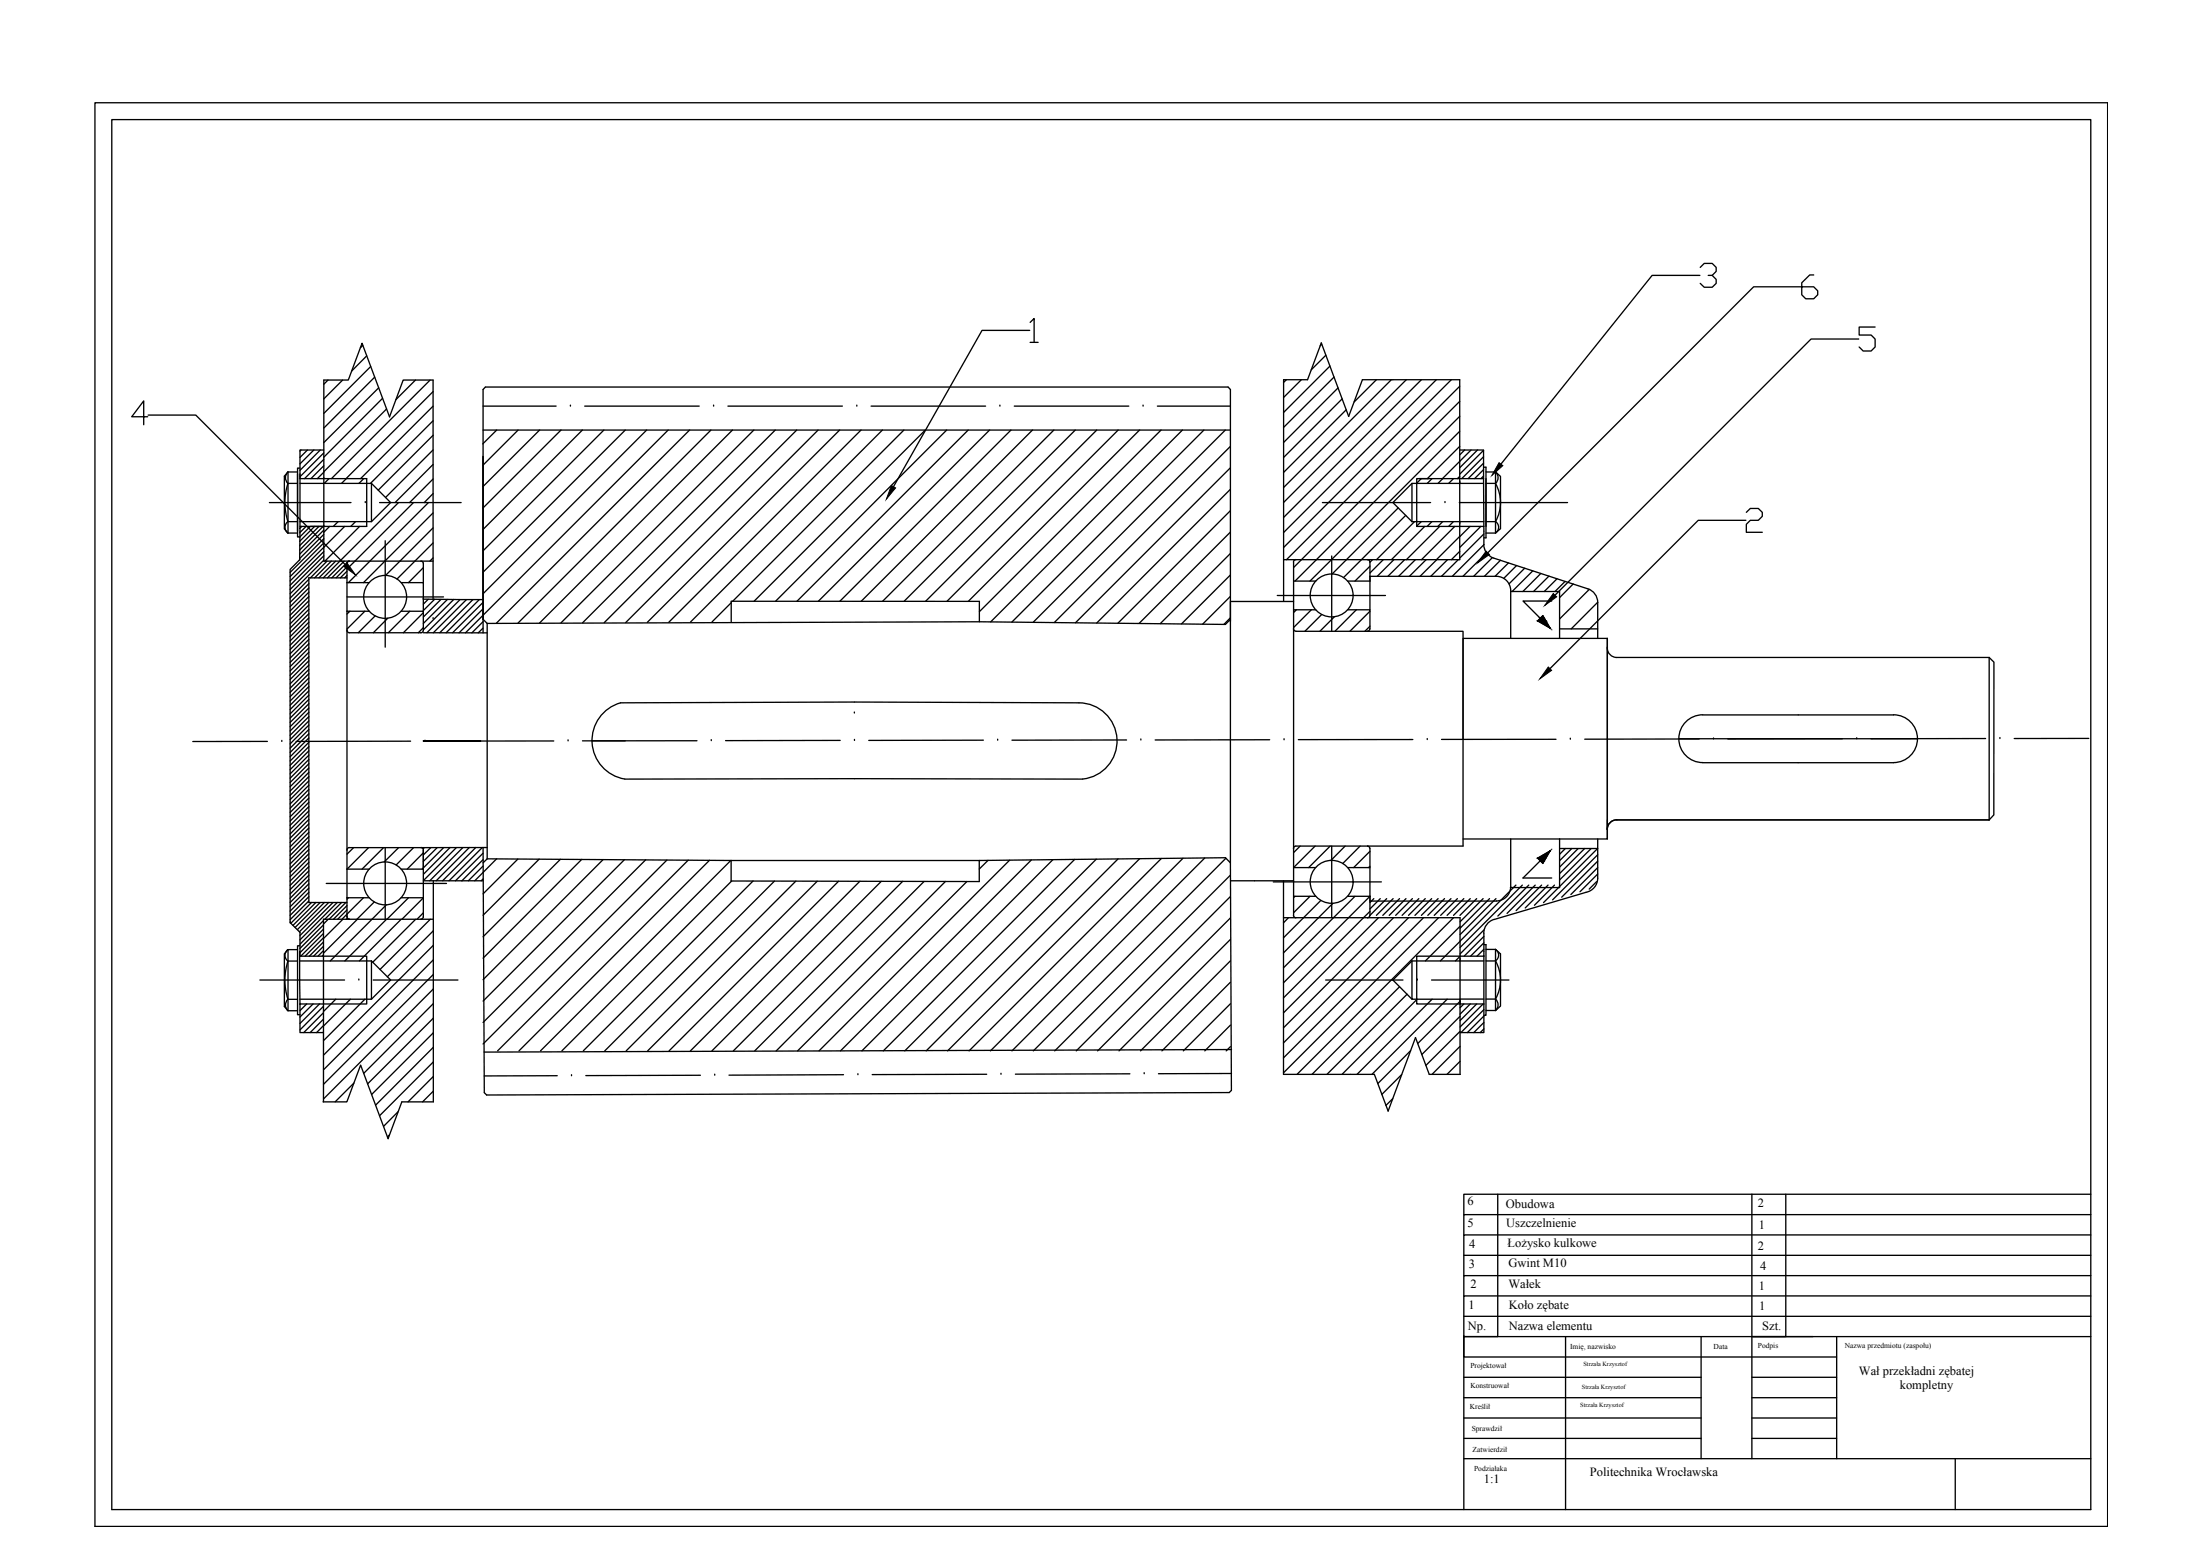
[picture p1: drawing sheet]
<svg xmlns="http://www.w3.org/2000/svg" width="420mm" height="297mm" viewBox="0 0 420 297" stroke-linecap="round" stroke-linejoin="round" font-family="sans-serif">
<!-- layer: 0 -->
<g fill="none" stroke="#000" stroke-width=".25">
<path d="M18.1 19.6h384.4v271.8h-384.4zM21.4 22.8h377.9v265.4h-377.9zM28.2 79.6h-3l2.2-3.1v4.6M28.3 79.2h9.1l28.6 28.6M62.6 72.6l-.8 .8M65.4 72.6l-3.6 3.6M69.3 65.9l-.5 .5M70 67.9l-2.8 2.9M70.8 70l-9 8.9M71.6 72l-9.8 9.7M72.3 74l-10.5 10.5M73.1 76l-11.3 11.3"/>
<path d="M73.8 78.1l-12 12M79.3 72.6l-3.7 3.7M82.1 72.6l-18.8 18.8M82.7 74.8l-16.6 16.6M82.7 77.5l-13.8 13.9M196.7 63.1h-9.1l-17 29.8M196.7 61.5l.8-.7v4.6M196.7 65.4h1.6M245.7 72.5l-.6 .5M248.5 72.5l-3.4 3.4M252.4 65.7l-.3 .3M253.2 67.8l-2.8 2.8"/>
<path d="M254 69.9l-8.9 8.9M254.8 72l-9.7 9.6M255.5 74.1l-10.4 10.4M256.3 76.2l-11.2 11.1M257.1 78.2l-12 12M262.9 72.5l-4.3 4.2M265.7 72.5l-20.6 20.6M268.6 72.5l-23.5 23.4M271.5 72.5l-26.4 26.3M274.3 72.5l-29.2 29.2M277.2 72.5l-32.1 32M278.8 76.6l-31.7 31.7"/>
<path d="M278.8 79.5l-31.5 31.4M278.8 72.5h-18.6l-2.6 7-5.3-14-2.6 7h-4.6v42.3M278.8 73.7l-33.1 33.1M55 99.6a1.39 1.39 0 0 0 0 2.2M55 90.1a1.51 1.51 0 0 0 0 2.2M55 92.3a11.7 11.7 0 0 0 0 7.3h1.8M55 90.1l-.7 .8v10.1l.7 .8M55 90.1v11.7M55 90.1h1.8M55 92.3h1.8M56.8 90.5v10.9M57.3 92.3h13.6v7.3h-13.6"/>
<path d="M57.3 89.4h-.5v13.1h.5M57.3 90.5v10.9M57.5 85.9l-.2 .2M58.7 85.9l-1.4 1.4M59.9 85.9l-2.6 2.7M61.2 85.9l-3.9 3.9M61.8 91.4h.1M61.8 85.9h-4.5v5.5h12.7v9.1h-12.7M61.8 86.5l-4.5 4.5M61.8 87.7l-3.6 3.7M61.8 88.9l-2.4 2.5M61.8 90.1l-1.2 1.3"/>
<path d="M62.8 91.4l-.9 .9M64.6 99.6l-.9 .9M66.1 91.4l-.9 .9M67.9 99.6l-.9 .9M69.5 91.4l-.9 .9M70.9 92.3l3.7 3.6-3.7 3.7M76.1 95.9l-14.4 14.4M79 95.9l-12.7 12.7M81.8 95.9l-15.3 15.3M82.7 80.3l-11.9 12M82.7 97.9l-13.3 13.3M82.7 83.1l-10.5 10.5"/>
<path d="M82.7 85.9l-9.1 9.1M82.7 88.7l-7.2 7.2M82.7 91.4l-4.5 4.5M82.7 94.2l-1.7 1.7M92.3 82.1h142.7M267 97l-12.6 12.6M268.5 98.4l-11.9 11.9M269.7 92.3l-3.7 3.6 3.7 3.7M269.7 99.6h9.1M270.1 99.6l-7.2 7.2M278.8 92.3h-9.1v7.3M278.8 82.3l-28.6 28.6"/>
<path d="M55 101.8h1.8M57.2 106.9h.1M57.2 106.9l-1.8 1.8v67.5M57.6 100.5l-.4 .4M58.5 100.5l-1.3 1.2M59 110.6l-3.6 3.6M59 111.4l-3.6 3.6M59 112.2l-3.6 3.6M59 113l-3.6 3.6M59 113.9l-3.6 3.5M59 114.7l-3.6 3.6M59 115.5l-3.6 3.6"/>
<path d="M59 116.3l-3.6 3.6M59 117.2l-3.6 3.5M59 118l-3.6 3.6M59 118.8l-3.6 3.6M59 119.6l-3.6 3.6M59.3 100.5l-2.1 2M60.1 100.5l-2.9 2.8M60.9 100.5l-3.7 3.7M61.7 100.5l-4.5 4.5M61.8 100.5h.1M61.8 101.2l-4.6 4.6M61.8 102l-4.6 4.6"/>
<path d="M61.8 102.8l-6.4 6.5M61.8 103.6l-6.4 6.5M61.8 105.3l-6.4 6.4M61.8 106.1l-6.4 6.4M61.8 106.9l-6.4 6.5M62.5 107.1l-3.2 3.2M62.9 100.5l-1.1 1.1M63.3 107.1l-3.2 3.2M64.1 107.1l-3.2 3.2M65.7 107.1l-3.2 3.2M65.8 100.5l-10.4 10.4M66.3 107.6h.1"/>
<path d="M66.3 108.2l-2.1 2.1M66.3 109l-1.3 1.3M66.3 109.8l-.5 .5M66.3 107.6v67.4M66.3 116.7h4.2M66.3 111.2h4.2M66.3 110.3h-7.3v62h7.3M66.4 107.3l-3 3M66.6 107.1l-.1 .1M66.7 107.1l-.4 .2v.3M66.8 116.7l-.5 .5M68.7 100.5l-6.6 6.6"/>
<path d="M69.7 116.7l-3.4 3.4M71.6 117.6l-3.2 3.2M74.1 118l-2.8 2.8M76.6 116.7h4.2v3.6M76.6 111.2h4.2v5.5M78.3 116.7l-4.1 4.1M80.8 111.2v-3.6v-.3l-.4-.2h-18.6v-34.5h4.7l2.6-7.1 5.3 14.1 2.6-7h5.7v41.8M80.8 114.4h.1M80.8 108.4l-2.8 2.8M80.8 117l-3.8 3.8M80.8 119.8l-.9 1M80.8 114.4l11.5 .1"/>
<path d="M81.8 114.4l-1 .9M82.7 118.1h.1M82.7 100.8l-9.1 9M82.7 106.5l-.6 .6M82.7 103.6l-6.9 6.9M83 114.4l-2.2 2.2M84.2 114.4l-3.4 3.4M85.4 114.4l-4.6 4.6M86.6 114.4l-5.8 5.8M87.9 114.5l-6.4 6.3M89.1 114.5l-6.3 6.3M90.3 114.5l-6.3 6.3"/>
<path d="M91.5 114.5l-6.3 6.3M92.3 118.2l.7 .8M92.3 115l-5.9 5.8M92.3 116.2l-4.6 4.6M92.3 117.4l-3.4 3.4M92.3 118.7l-2.2 2.1M92.3 119.9l-1 .9M93 119v44.9M139.7 118.7v-3.9h47.3v3.9M235 118.2l-1 1-47-.5-94 .3M247.1 114.8h-12.1v3.9M247.1 110.9h4.2"/>
<path d="M247.5 106.8l-.4 .2-.1 .3 .1 9.1M247.5 106.8h31.3M247.6 116.4l-.5 .5M250.4 116.4l-3.3 3.4M251.3 116.4h-4.2v3.7M252.4 117.3l-3.2 3.2M254.8 117.7l-2.7 2.8M257.4 116.4h4.2v3.7M257.4 110.9h4.2M259 116.4l-4.1 4.1M261.2 106.8l.2 .1 .2 .4M261.6 108.1l-2.8 2.8"/>
<path d="M261.6 116.7l-3.8 3.8M261.6 119.5l-.9 1M261.6 107.3v9.1M261.6 110h13.7M262.1 106.8l-.5 .5M264.2 106.8l-2.6 2.6M266.2 106.8l-3.2 3.2M268.3 106.8l-3.2 3.2M270.3 106.8l-3.2 3.2M272.1 100.5l-6.4 6.3M272.4 106.8l-3.2 3.2M274.9 100.5l-6.3 6.3"/>
<path d="M59 138.4l-3.6 3.6M59 139.2l-3.6 3.6M59 120.4l-3.6 3.6M59 121.2l-3.6 3.6M59 122.1l-3.6 3.5M59 122.9l-3.6 3.6M59 123.7l-3.6 3.6M59 124.5l-3.6 3.6M59 125.3l-3.6 3.6M59 126.1l-3.6 3.6M59 127l-3.6 3.5M59 127.8l-3.6 3.6"/>
<path d="M59 128.6l-3.6 3.6M59 129.4l-3.6 3.6M59 130.3l-3.6 3.5M59 131.1l-3.6 3.5M59 131.9l-3.6 3.6M59 132.7l-3.6 3.6M59 133.5l-3.6 3.6M59 134.3l-3.6 3.6M59 135.2l-3.6 3.5M59 136l-3.6 3.5M59 136.8l-3.6 3.6M59 137.6l-3.6 3.6"/>
<path d="M66.3 120.3v.3l.4 .2M80.8 120.3l-.2 .4-.2 .1h-13.7M80.8 120.8h12.2M92.3 120.8v-46.4l.4-.5h141.8l.5 .5v90.3M163.2 136.1h.1M247 120l.1 .3 .4 .2M247.1 120.1l-.1 54.6 .1 .3 .4 .2M247.5 120.5h13.7M261.2 120.5h18.2v41h-31.9M261.6 120l-.2 .4-.2 .1M307 121.9h-27.6v19.1M307 121.9v38.3h-9.1"/>
<path d="M307 121.9v38.3M343.4 136.5h18.2M361.6 136.5a4.6 4.6 0 0 1 4.6 4.5 4.6 4.6 0 0 1-4.6 4.6M379.9 125.5l.9 .9v29.2l-.9 .9zM59 140.1l-3.6 3.6M59 140.9l-3.6 3.6M59 141.7l-3.6 3.6M59 142.5l-3.6 3.6M59 143.3l-3.6 3.6M59 144.2l-3.6 3.5M59 145l-3.6 3.6M59 145.8l-3.6 3.6"/>
<path d="M59 146.6l-3.6 3.6M59 147.4l-3.6 3.6M59 148.2l-3.6 3.6M59 149.1l-3.6 3.5M59 149.9l-3.6 3.6M59 150.7l-3.6 3.6M59 151.5l-3.6 3.6M59 152.4l-3.6 3.5M59 153.2l-3.6 3.6M59 154l-3.6 3.6M59 154.8l-3.6 3.6M59 155.6l-3.6 3.6"/>
<path d="M59 156.4l-3.6 3.6M59 157.3l-3.6 3.5M59 158.1l-3.6 3.6M59 158.9l-3.6 3.6M59 159.7l-3.6 3.6M80.8 141.4h11h-11M113 141.4h6.4M119.3 148.7a7.5 7.5 0 0 1-6.2-6.9 7.5 7.5 0 0 1 5.4-7.6l44.6-.2 43 .2a7.3 7.3 0 0 1 7.2 6.9 7.3 7.3 0 0 1-6.5 7.6h-87.5M308.8 156.5a1.8 1.8 0 0 0-1.8 1.8v-1.8M308.8 156.5h71.1M320.6 141h45.6M343.4 145.6h18.2"/>
<path d="M55.4 176.2h.1M55.4 176.2l1.9 1.8v4.5M59 160.5l-3.6 3.6M59 161.3l-3.6 3.6M59 162.2l-3.6 3.5M59 163l-3.6 3.6M59 163.8l-3.6 3.6M59 164.6l-3.6 3.6M59 165.4l-3.6 3.6M59 166.3l-3.6 3.5M59 167.1l-3.6 3.6M59 167.9l-3.6 3.6"/>
<path d="M59 168.7l-3.6 3.6M59 169.5l-3.6 3.6M59 170.3l-3.6 3.6M59 171.2l-3.6 3.5M59 172l-3.6 3.6M59.5 172.3l-3.9 3.9M60.3 172.3l-4.3 4.3M61.1 172.3l-4.7 4.8M61.8 175.7l-4.5 4.5M61.8 176.6l-4.5 4.5M61.8 177.4l-4.5 4.5M61.8 178.2l-4.4 4.3"/>
<path d="M61.8 179l-3.5 3.5M61.8 179.8l-2.7 2.7M61.9 172.3l-5.1 5.2M62.7 175.5l-.9 .9M62.8 172.3l-5.6 5.6M63.6 172.3l-6.3 6.3M64.4 172.3l-7.1 7.1M65.2 172.3l-3.2 3.2M65.5 175.5l-3.7 3.7M66.1 172.3l-3.2 3.2M66.3 175v.2l.4 .3M66.3 175h.1"/>
<path d="M66.3 172.9l-2.6 2.6M66.3 173.7l-1.8 1.8M66.3 171.4h4.2M66.4 175.3l-.3 .2M66.5 171.4l-.2 .3M66.7 161.8l-.4 .2v.2M67.5 161.8l-1.2 1.3M68.3 175.5l-6.5 6.5M69.4 171.4l-4.1 4.1M70.4 161.8l-4.1 4.1h4.2M71.5 172.2l-3.3 3.3M73.3 161.8l-4.2 4.1"/>
<path d="M73.8 172.7l-10.7 10.7M73.8 175.5l-7.9 7.9M76.1 161.8l-2.7 2.7M76.6 171.4h4.2M76.6 165.9h4.2M76.6 175.5l-8 7.9M78 171.4l-4.1 4.1M79 161.8l-3.3 3.3M79.4 175.5l-8.2 8.2M80.4 161.8l.2 .1 .2 .3v12.8M80.8 175l-.2 .4-.2 .1h-18.6v34.8M80.8 162.8l-3 3.1"/>
<path d="M80.8 165.7l-.2 .2M80.8 171.4l-4 4.1M80.8 174.3l-1.2 1.2M80.8 168.1h11.5M81 161.8l-.2 .2M82.2 175.5l-9.6 9.6M82.3 161.8l-1.5 1.4M82.8 168.1v42.2h-6.1l-2.6 7.1-5.2-14.1-2.7 7h-4.5M82.8 177.7l-8.8 8.8M83.5 161.8l-2.7 2.6M84.7 161.8l-3.8 3.8M86 161.8l-5.1 5"/>
<path d="M87.2 161.8l-6.3 6.2M88.4 161.8l-6.3 6.3M89.6 161.8l-6.3 6.3M90.9 161.8l-6.4 6.3M92.1 161.8l-6.3 6.3M92.3 161.8l.2 46.8 .4 .4 141.9-.4 .4-.4-.2-43.5M92.3 162.9l-5.3 5.2M92.3 164.1l-4.1 4M92.3 165.3l-2.9 2.8M92.3 166.6l-1.6 1.5M92.3 167.8l-.4 .3M93 161.8h-26.3"/>
<path d="M93 163.9l46.6 .4M93 163.9l-.7 .8M139.6 164.3h47.4v4l-47.4-.1zM187 164.3l47-.6 1 1M235 168.1h12.1M245.1 168.1v37h17.4l2.6 7 5.2-14 2.7 7h5.9M246.1 175.2l-1 1M247.1 171.1h4.2M247.3 171.1l-.2 .3M247.5 161.5l-.4 .2-.1 .3M247.5 175.2h31.3v29.9M248.3 161.5l-1.2 1.3"/>
<path d="M250.2 171.1l-3.1 3.1M251.2 161.5l-4.1 4.1h4.2M252.3 171.9l-7.2 7.1M254 161.5l-4.1 4.1M254.5 172.5l-9.4 9.4M256.9 161.5l-2.7 2.8M257.4 165.6h4.2M257.4 171.1h4.2M258.8 171.1l-13.7 13.7M259.8 161.5l-3.4 3.3M261.2 161.5l.4 .2v.3M261.6 174.7l-.2 .4-.2 .1"/>
<path d="M261.6 162v9.1M261.6 162.5l-3.1 3.1M261.6 165.4l-.2 .2M261.6 171.1l-16.5 16.5M261.6 174l-16.5 16.5M261.6 171.1v3.6l3.2-3.2M261.6 172h24.2M262.4 171.5l-.8 .8M263.3 175.2l-18.2 18.2M263.6 171.5l-2 2M266.1 171.5l-3.2 3.2M266.1 175.2l-21 21"/>
<path d="M267.3 171.5l-3.2 3.2M268.5 171.5l-3.2 3.2M269 175.2l-23.9 23.9M269.7 171.5l-3.2 3.2M271 171.5l-3.2 3.2M271.9 175.2l-26.8 26.7M272.2 171.5l-3.2 3.2M273.4 171.5l-3.2 3.2M274.7 171.5l-3.2 3.2M274.7 175.2l-29.6 29.6M275.9 171.5l-3.2 3.2M277.1 171.5l-3.2 3.2"/>
<path d="M277.6 175.2l-29.9 29.9M278.3 171.5l-3.2 3.2M278.8 176.8l-6.6 6.6M278.8 179.7l-3.7 3.7M279.4 160.2h18.5M279.6 171.5l-3.2 3.2M280.8 171.5l-3.2 3.2M282 171.5l-3.2 3.2M283.2 171.5l-4.4 4.5M283.4 178.2v13.5M283.4 177.5l-4.6 4.6M283.4 178.8l-3.8 3.7"/>
<path d="M283.4 180l-2.5 2.5M284.5 171.5l-5.7 5.7M285.3 175.5a2.74 2.74 0 0 0-1.9 2.6M285.7 171.5l-6.9 6.9M288.5 160.2v9.1a2.74 2.74 0 0 1-2.7 2.7M289.5 169l-10.7 10.7M290.7 169l-11.9 11.9M292 169l-5.9 5.9M293.2 169l-5.4 5.4M294.4 169l-4.8 4.8M295.6 169l-4.3 4.3M296 162.4l-1.3 2.4-1-1 2.3-1.4-5.1 5.2h5.4"/>
<path d="M296.9 169l-3.9 3.8M297.9 160.2v9.2h-9.4M299 162l-1.1 1.1M300.2 162l-2.3 2.3M301.4 162l-3.5 3.5M302.6 162l-4.7 4.8M303.9 162l-6 6M304.9 168.3l-1.4 1.4M305.1 162l-10.3 10.3M305.1 160.2v1.8h-7.2M305.1 162v5.6a2.74 2.74 0 0 1-2.2 2.7l-17.5 5.2M305.1 163.2l-8.6 8.6"/>
<path d="M305.1 164.4l-6.8 6.9M305.1 165.6l-5.1 5.2M305.1 166.8l-3.4 3.4M55 181.3a1.39 1.39 0 0 0 0 2.2M55 181.3v11.6h1.8M55 181.3l-.7 .8v10l.7 .8a1.49 1.49 0 0 1 0-2.1 11.8 11.8 0 0 1 0-7.3h1.8M55 190.8h1.8M55 181.3h1.8M57.2 182.5h12.8v9.2h-12.7M57.2 183.4h13.7M57.2 181.6l.1 10.1M57.3 180.5h-.5v13.2h.5"/>
<path d="M57.3 191.7v5.4h4.5M57.3 191.7h.1M58.6 191.7l-1.3 1.2M59.8 191.7l-2.5 2.5M61 191.7l-3.7 3.7M61.8 180.7l-1.9 1.8M61.8 181.5l-1.1 1M61.8 182.3l-.3 .2M61.8 192.1l-4.5 4.5M61.8 193.3l-3.8 3.8M61.8 194.6l-2.6 2.5M61.8 195.8l-1.3 1.3"/>
<path d="M61.8 197l-.1 .1M64.1 190.7l-2.3 2.4M66.9 190.7l-5.1 5.2M69.7 190.7l-7.9 8M70.9 183.4v7.3h-13.6M70.9 183.4l3.7 3.7-3.7 3.6M82.8 180.5l-21 20.9M82.8 183.2l-21 21M82.8 186l-21 21M82.8 188.8l-21 21M82.8 191.6l-13.3 13.3M82.8 194.4l-12.6 12.5"/>
<path d="M82.8 197.2l-11.8 11.8M82.8 199.9l-11.1 11.1M267.3 188.4l-16.7 16.7M268.7 189.8l-15.3 15.3M269.7 183.4v7.3h13.7M269.7 183.4l-3.7 3.7 3.7 3.6M269.7 183.4h13.7M270.7 190.7l-14.4 14.4M273.5 190.7l-14.3 14.4M276.4 190.7l-14.4 14.4M278.8 199.7l-5.3 5.4M278.8 182.6l-.8 .8"/>
<path d="M278.8 194l-7.3 7.3M278.8 196.9l-6.5 6.5M279.6 191.7l-.8 .7M280.8 191.7l-2 1.9M282 191.7l-3.2 3.1M283.2 191.7l-4.4 4.4M283.4 182.5h-12.8v9.2h8.2M283.4 191.7v5.4h-4.6M283.4 180.3h.4v13.5h-.4M283.4 191.7h-4.6v-.5l-8 8M283.4 192.7l-4.4 4.4M283.4 194l-3.2 3.1"/>
<path d="M283.4 195.2l-1.9 1.9M283.4 196.4l-.7 .7M283.4 181.2l-1.3 1.3M283.4 182.4l-.1 .1M283.8 183.4h1.8M283.8 181.2h1.8M285.6 181.2a1.28 1.28 0 0 1 0 2.2M285.6 183.4a7.4 7.4 0 0 1 0 7.3h-1.8M285.6 190.7a1.47 1.47 0 0 1 0 2.2M285.6 181.2v11.7h-1.8M285.6 181.2l1 .9v10l-1 .8M67.6 206.8l-3.6 3.5"/>
<path d="M74.4 216.7l-.4 .4M76 212.2l-2.7 2.8M82.8 202.7l-10.3 10.3M82.8 205.5l-4.9 4.8M82.8 208.3l-2.1 2M235.2 200.4l-142.8 .4M266 209.7l-1.3 1.3M267.7 205.1l-3.8 3.8M269.4 200.6l-6.3 6.3M278.8 202.6l-2.5 2.5M286 228v27.2h-6.4M334.6 228v27.2h6.5v-27.2"/>
<path d="M399.3 239.6h-119.7v3.9M399.3 235.7h-119.7v3.9M399.3 231.9h-119.7v3.8M399.3 228h-119.7v3.9M279.6 255.2v3.9h71.2M279.6 255.2h.1M299 255.2v33M324.9 255.2v23.3M346.2 255.2h-11.6v23.3M350.8 255.2v23.3M399.3 255.2h-119.7v33M399.3 251.3h-119.7v3.9"/>
<path d="M399.3 247.4h-119.7v3.9M399.3 243.5h-119.7v3.9M279.6 278.5h119.7M279.6 262.9h45.3M279.6 266.8h45.3M279.6 270.7h45.3M279.6 274.6h45.3M334.6 262.9h16.2M334.6 266.8h16.2M334.6 270.7h16.2M334.6 274.6h16.2M373.4 278.5v9.7"/>
<path d="M402.5 291.4h.1"/>
<circle cx="73.6" cy="113.9" r="4.1"/>
<circle cx="254.3" cy="113.7" r="4.1"/>
<circle cx="73.6" cy="168.6" r="4.1"/>
<circle cx="254.3" cy="168.3" r="4.1"/>
</g>
<!-- layer: przerywana -->
<g fill="none" stroke="#000" stroke-width=".25">
<path d="M92.3 77.5h13.9M108.9 77.5h.1M111.7 77.5h21.8M136.3 77.5h.1M139 77.5h21.9M163.6 77.5h.1M166.4 77.5h21.8M191 77.5h.1M193.7 77.5h21.9M218.3 77.5h.1M221 77.5h14M51.4 95.9h15.6"/>
<path d="M69.8 95.9h.1M72.5 95.9h15.6M94.9 82.1l-2.7 2.6M98.9 82.1l-6.7 6.7M103.1 82.1l-10.9 10.8M107.1 82.1l-14.9 14.9M111.2 82.1l-19 19M115.3 82.1l-23.1 23.1M119.4 82.1l-27.2 27.2M123.5 82.1l-31.3 31.3M127.6 82.1l-35.3 35.3M131.7 82.1l-36.9 36.9"/>
<path d="M135.8 82.1l-36.9 36.9M139.9 82.1l-36.9 36.8M144 82.1l-36.9 36.8M148.1 82.1l-36.8 36.8M152.2 82.1l-36.8 36.8M156.2 82.1l-36.7 36.7M160.4 82.1l-36.8 36.7M164.4 82.1l-36.7 36.7M168.5 82.1l-36.6 36.7M172.6 82.1l-32.7 32.7M176.7 82.1l-32.7 32.7M180.8 82.1l-32.7 32.7"/>
<path d="M184.9 82.1l-32.7 32.7M189 82.1l-32.7 32.7M193.1 82.1l-32.7 32.7M197.2 82.1l-32.7 32.7M201.3 82.1l-32.7 32.7M205.4 82.1l-32.8 32.7M209.5 82.1l-32.7 32.7M213.5 82.1l-32.7 32.7M217.6 82.1l-32.7 32.7M221.7 82.1l-34.7 34.7M225.8 82.1l-36.6 36.6M229.9 82.1l-36.7 36.7"/>
<path d="M234 82.1l-36.7 36.7M234.9 85.3l-33.5 33.5M234.9 89.3l-29.5 29.6M235 93.4l-25.5 25.5M235 97.5l-21.5 21.5M252.6 95.9h20.6M57.3 101.4l-.1 5.5M66.3 114h18.4M73.6 103.2v20.3M80.4 107.1h2.3M139.7 115.1l-3.7 3.6M235 101.6l-17.5 17.4"/>
<path d="M235 105.7l-13.4 13.4M235 109.8l-9.3 9.3M235 113.8l-5.3 5.3M235 117.9l-1.3 1.3M243.9 113.7h20.7M245.1 106.8h2.4M254.3 106.1v14.4M51.1 141.5l-14.3 .1M53.8 141.5h.1M78.4 141.5h-21.8M81.2 141.5h.1M105.8 141.4l-21.9 .1"/>
<path d="M108.5 141.4h.1M133.1 141.4h-21.9M135.8 141.4h.1M160.5 141.3l-21.9 .1M163.2 141.3h.1M187.8 141.3h-21.9M190.5 141.3h.1M215.2 141.3h-21.9M217.9 141.3h.1M242.5 141.2l-21.9 .1M245.2 141.2h.1M269.8 141.2h-21.8"/>
<path d="M272.6 141.2h.1M297.2 141.1l-21.9 .1M354.6 141h.1M379.2 141h-21.9M381.9 141h.1M398.9 141h-14.2M62.3 168.6h23M73.6 161.8v13.7M80.4 175.5h2.4M94.8 163.9l-2.5 2.7M98.9 164l-6.6 6.6M103 164l-10.7 10.7"/>
<path d="M107 164l-14.7 14.8M111.1 164.1l-18.8 18.8M115.2 164.1l-22.9 22.9M119.2 164.1l-26.9 27M123.3 164.1l-31 31.1M127.4 164.2l-35.1 35.1M131.4 164.2l-36.4 36.4M135.5 164.2l-36.4 36.4M139.6 164.3l-36.4 36.3M139.7 168.2l-32.4 32.4M143.8 168.2l-32.4 32.4M147.9 168.2l-32.4 32.4"/>
<path d="M152 168.2l-32.4 32.4M156.1 168.2l-32.4 32.4M160.2 168.2l-32.4 32.4M164.2 168.2l-32.3 32.4M168.3 168.2l-32.3 32.4M172.4 168.2l-32.3 32.4M176.5 168.3l-32.4 32.3M180.6 168.3l-32.4 32.3M184.7 168.3l-32.4 32.3M188.7 164.2l-1.7 1.7M192.8 164.2l-36.4 36.4M197 164.2l-36.5 36.4"/>
<path d="M201.1 164.1l-36.5 36.5M205.2 164.1l-36.5 36.5M209.4 164l-36.6 36.6M213.5 164l-36.6 36.6M217.6 163.9l-36.6 36.7M221.8 163.9l-36.7 36.7M225.9 163.8l-36.7 36.8M230.1 163.8l-36.8 36.8M234.1 163.8l-36.7 36.8M235 167.1l-33.6 33.5M235 171.1l-29.5 29.5M235 175.2l-25.4 25.4"/>
<path d="M235 179.3l-21.3 21.3M243.2 168.4h20.6M245.1 175.2h2.4M254.3 161.5v13.7M49.6 187.1h16.2M68.5 187.1h.1M71.3 187.1h16.2M235 183.4l-17.2 17.2M235 187.5l-13.1 13.1M235 191.6l-9 9M235 195.7l-4.9 4.9M235 199.8l-.8 .8"/>
<path d="M253.2 187.1h14.7M270.7 187.1h.1M273.4 187.1h14.8M106.4 205.4h-13.9M109.1 205.4h.1M133.8 205.3h-21.9M136.5 205.2h.1M161.1 205.2h-21.9M163.8 205.2h.1M188.4 205.1h-21.8M191.2 205.1h.1M215.8 205l-21.9 .1"/>
<path d="M218.5 205h.1M235.2 204.9l-14 .1"/>
</g>
<!-- layer: 0 -->
<g fill="#000" stroke="#000" stroke-width=".19">
<path d="M170.2 92.7l.8 .4-1.7 2.2zM66.3 107.5l1.6 2.2-2.2-1.6zM294.7 163.8h.5l-.2 .5z"/>
<path d="M294.7 163.8l-.5 .5h.8zM294.2 164.3h.8l-.3 .5z"/>
<path d="M294.7 163.8h.5l.8-1.4zM293.7 163.8l2.3-1.4-1.3 1.4zM293.7 163.8l.5 .5 .5-.5z"/>
</g>
<text font-size="71.4" x="281.2" y="108.7">6</text>
<text font-size="69.2" x="294.2" y="116.8">5</text>
<text font-size="53.4" x="284" y="92.1">3</text>
<text font-size="43.2" x="293.2" y="130.9">2</text>
<g font-size="2.4">
<text x="280.2" y="230.1">6</text>
<text x="287.6" y="230.7">Obudowa</text>
<text x="335.7" y="230.4">2</text>
<text x="280.2" y="234.3">5</text>
<text x="280.6" y="238.2">4</text>
<text x="287.7" y="234.3">Uszczelnienie</text>
<text x="287.9" y="238">Łożysko kulkowe</text>
<text x="335.7" y="238.6">2</text>
<text x="335.9" y="234.5">1</text>
<text x="280.5" y="242.1">3</text>
<text x="280.8" y="245.9">2</text>
<text x="288.1" y="245.8">Wałek</text>
<text x="288.1" y="241.9">Gwint M10</text>
<text x="336.1" y="242.5">4</text>
<text x="280.5" y="250">1</text>
<text x="288.2" y="250">Koło zębate</text>
<text x="335.9" y="246.2">1</text>
<text x="336" y="250.1">1</text>
<text x="280.3" y="253.8">Np.</text>
<text x="288.2" y="253.8">Nazwa elementu</text>
<text x="336.5" y="253.9">Szt.</text>
<text x="355" y="262.5">Wał przekładni zębatej</text>
<text x="362.8" y="265.2">kompletny</text>
<text x="303.6" y="281.8">Politechnika Wrocławska</text>
<text x="283.4" y="283.1">1:1</text>
</g>
<g font-size="1.4">
<text x="299.9" y="257.5">Imię, nazwisko</text>
<text x="327.3" y="257.5">Data</text>
<text x="335.7" y="257.4">Podpis</text>
<text x="352.3" y="257.3">Nazwa przedmiotu (zaspołu)</text>
<text x="280.8" y="261.2">Projektował</text>
<text x="280.7" y="269">Kreślił</text>
<text x="280.8" y="265.1">Konstruował</text>
<text x="281.1" y="273.2">Sprawdził</text>
<text x="281.2" y="277.1">Zatwierdził</text>
<text x="281.5" y="280.8">Podziałaka</text>
</g>
<g font-size="1.2">
<text x="302.4" y="260.8">Strzała Krzysztof</text>
<text x="301.8" y="268.6">Strzała Krzysztof</text>
<text x="302.1" y="265.1">Strzała Krzysztof</text>
</g>
</svg>
